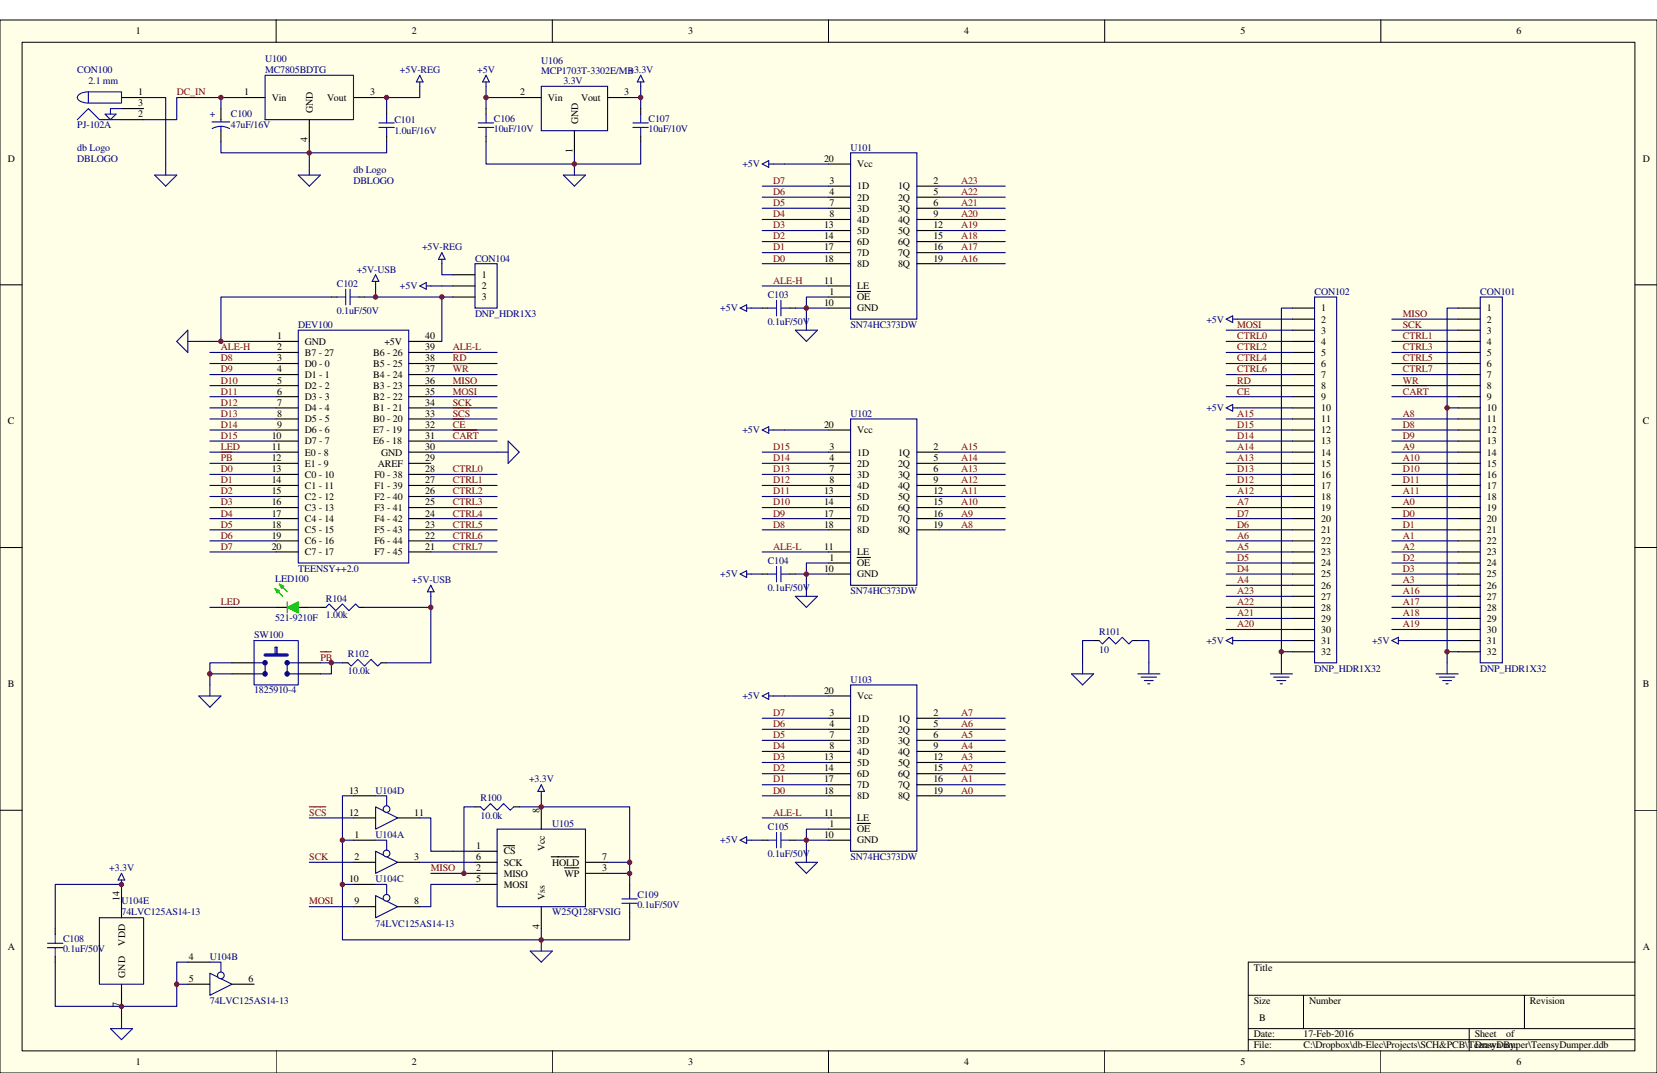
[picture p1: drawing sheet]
<svg xmlns="http://www.w3.org/2000/svg" width="432mm" height="279mm" viewBox="0 0 432 279" stroke-linecap="round" stroke-linejoin="round" font-family="sans-serif">
<path d="M0 5.2h431.8v274.2h-431.8z" fill="#ffffe8"/>
<g fill="none" stroke="#000" stroke-width=".26">
<path d="M0 5.2h431.8v274.2h-431.8zM5.8 11h420.2v262.6h-420.2zM72 5.2v5.8M143.9 5.2v5.8M215.9 5.2v5.8M287.9 5.2v5.8M359.8 5.2v5.8M0 74.2h5.8M426 74.2h5.8M0 142.6h5.8M426 142.6h5.8M0 211h5.8"/>
<path d="M426 211h5.8M325.3 259.2h100.7M339.7 259.2v8.6M397.3 259.2v8.6M426 250.5h-100.7v23.1M72 273.6v5.8M143.9 273.6v5.8M215.9 273.6v5.8M287.9 273.6v5.8M325.3 267.8h100.7M325.3 270.7h100.7M359.8 273.6v5.8"/>
<path d="M382.9 267.8v5.8"/>
</g>
<g fill="none" stroke="#000" stroke-width=".29">
<path d="M31.7 25.4h5.7M31.7 28.3h5.7M31.7 31.2h5.7M57.6 28.3v2.9M57.6 34v2.9M63.3 25.4h5.8M80.6 31.2v5.7M92.1 25.4h5.8M100.8 28.3v1.4M100.8 35.5v1.4M215.9 51.4h5.8M215.9 42.7h5.8"/>
<path d="M215.9 57.2h5.8M215.9 54.2h5.8M215.9 48.5h5.8M238.9 51.4h5.8M238.9 57.2h5.8M238.9 54.2h5.8M238.9 48.5h5.8M86.4 77.3h1.4M93.6 77.3h1.4M118 77.3h5.8M118 74.5h5.8M118 71.5h5.8"/>
<path d="M215.9 77.3h5.8M215.9 74.5h5.8M215.9 62.9h5.8M215.9 65.8h5.8M215.9 68.7h5.8M215.9 60h5.8M223.4 75.9h3.4M238.9 62.9h5.8M238.9 65.8h5.8M238.9 68.7h5.8M238.9 60h5.8M72 88.9h5.7"/>
<path d="M72 91.8h5.7M72 94.7h5.7M72 97.5h5.7M106.5 88.9h5.8M106.5 91.8h5.8M106.5 94.7h5.8M106.5 97.5h5.8M198.6 80.2h1.5M205.8 80.2h1.5M215.9 80.2h5.8M72 100.4h5.7M72 103.3h5.7"/>
<path d="M72 106.2h5.7M72 109.1h5.7M72 112h5.7M72 114.9h5.7M72 117.7h5.7M106.5 100.4h5.8M106.5 103.3h5.8M106.5 106.2h5.8M106.5 109.1h5.8M106.5 112h5.8M106.5 114.9h5.8M106.5 117.7h5.8"/>
<path d="M215.9 112h5.8M215.9 117.7h5.8M238.9 117.7h5.8M72 120.7h5.7M72 123.5h5.7M72 126.4h5.7M72 129.3h5.7M72 132.2h5.7M72 135h5.7M72 138h5.7M106.5 120.7h5.8M106.5 123.5h5.8"/>
<path d="M106.5 126.4h5.8M106.5 129.3h5.8M106.5 132.2h5.8M106.5 135h5.8M106.5 138h5.8M215.9 120.7h5.8M215.9 123.5h5.8M215.9 126.4h5.8M215.9 129.3h5.8M215.9 132.2h5.8M215.9 135h5.8M215.9 138h5.8"/>
<path d="M238.9 120.7h5.8M238.9 123.5h5.8M238.9 126.4h5.8M238.9 129.3h5.8M238.9 132.2h5.8M238.9 135h5.8M238.9 138h5.8M72 140.8h5.7M72 143.7h5.7M72 158.2h2.8M77.7 158.2h2.9M106.5 140.8h5.8"/>
<path d="M106.5 143.7h5.8M198.6 149.5h1.5M205.8 149.5h1.5M215.9 143.7h5.8M215.9 146.6h5.8M215.9 149.5h5.8M223.4 145.2h3.4M215.9 189.9h5.8M215.9 181.2h5.8M215.9 195.7h5.8M215.9 192.8h5.8M215.9 187h5.8"/>
<path d="M215.9 198.5h5.8M238.9 189.9h5.8M238.9 195.7h5.8M238.9 192.8h5.8M238.9 187h5.8M238.9 198.5h5.8M198.6 218.8h1.5M205.8 218.8h1.5M215.9 215.9h5.8M215.9 213h5.8M215.9 201.5h5.8M215.9 204.3h5.8"/>
<path d="M215.9 207.2h5.8M215.9 218.8h5.8M223.4 214.4h3.4M238.9 201.5h5.8M238.9 204.3h5.8M238.9 207.2h5.8"/>
</g>
<g fill="none" stroke="#11037f" stroke-width=".29">
<path d="M109.4 19.6l.8 1.7h-1.7zM109.4 21.3v1.2M40.3 45.6h5.8l-2.9 2.9zM43.2 42.7v2.9M77.7 45.6h5.8l-2.9 2.9zM80.6 42.7v2.9M198.6 42.7l1.7-.9v1.8zM200.3 42.7h1.2M109.4 74.5l1.7-.9v1.7zM111.1 74.5h1.2M115.1 65.8l.9 1.7h-1.7zM115.1 67.5v1.2"/>
<path d="M48.9 86v5.8l-2.8-2.9zM48.9 88.9h2.9M77.7 86h28.8v60.6h-28.8zM192.9 80.2l1.7-.8v1.7zM194.6 80.2h1.1M207.3 86h5.7l-2.9 2.9zM210.1 83.1v2.9M129.5 117.7h2.9M132.4 114.9l2.9 2.8-2.9 3zM198.6 112l1.7-.9v1.7zM200.3 112h1.2M192.9 149.5l1.7-.9v1.8z"/>
<path d="M194.6 149.5h1.1M207.3 155.3h5.7l-2.9 2.9zM210.1 152.4v2.9M198.6 181.2l1.7-.8v1.7zM200.3 181.2h1.2M192.9 218.8l1.7-.9v1.7zM194.6 218.8h1.1M207.3 224.5h5.7l-2.9 2.9zM210.1 221.7v2.8"/>
</g>
<g fill="none" stroke="#000080" stroke-width=".29">
<path d="M37.4 25.4h5.8v17.3M57.6 36.9v2.9h43.2v-2.9M57.6 25.4h-11.5v5.8h-8.7M63.3 25.4h-5.7v2.9M80.6 36.9v5.8M100.8 25.4v2.9M109.4 22.5v2.9h-11.5M221.7 39.8h17.2v43.3h-17.2zM198.6 57.2h17.3M198.6 54.2h17.3M198.6 51.4h17.3M198.6 48.5h17.3"/>
<path d="M201.5 42.7h14.4M244.7 57.2h17.3M244.7 54.2h17.3M244.7 51.4h17.3M244.7 48.5h17.3M86.4 77.3h-28.8v11.6M95 77.3h23M112.3 74.5h5.7M115.1 77.3v11.6h-2.8M123.8 68.7h5.7v11.5h-5.7zM198.6 68.7h17.3M198.6 65.8h17.3"/>
<path d="M198.6 62.9h17.3M198.6 60h17.3M198.6 74.5h17.3M215.9 77.3h-5.8v5.8M244.7 68.7h17.3M244.7 65.8h17.3M244.7 62.9h17.3M244.7 60h17.3M51.8 88.9h20.2M54.7 97.5h17.3M54.7 94.7h17.3M54.7 91.8h17.3"/>
<path d="M112.3 97.5h17.2M112.3 94.7h17.2M112.3 91.8h17.2M195.7 80.2h2.9M207.3 80.2h8.6M54.7 117.7h17.3M54.7 114.9h17.3M54.7 112h17.3M54.7 109.1h17.3M54.7 106.2h17.3M54.7 103.3h17.3M54.7 100.4h17.3"/>
<path d="M112.3 117.7h17.2M112.3 114.9h17.2M112.3 112h17.2M112.3 109.1h17.2M112.3 106.2h17.2M112.3 103.3h17.2M112.3 100.4h17.2M198.6 117.7h17.3M201.5 112h14.4M221.7 109.1h17.2v43.3h-17.2zM244.7 117.7h17.3M54.7 138h17.3"/>
<path d="M54.7 135h17.3M54.7 132.2h17.3M54.7 129.3h17.3M54.7 126.4h17.3M54.7 123.5h17.3M54.7 120.7h17.3M198.6 138h17.3M198.6 135h17.3M198.6 132.2h17.3M198.6 129.3h17.3M198.6 126.4h17.3M198.6 123.5h17.3"/>
<path d="M198.6 120.7h17.3M244.7 138h17.3M244.7 135h17.3M244.7 132.2h17.3M244.7 129.3h17.3M244.7 126.4h17.3M244.7 123.5h17.3M244.7 120.7h17.3M54.7 140.8h17.3M54.7 143.7h17.3M195.7 149.5h2.9M198.6 143.7h17.3"/>
<path d="M207.3 149.5h8.6M215.9 146.6h-5.8v5.8M221.7 178.4h17.2v43.3h-17.2zM198.6 198.5h17.3M198.6 195.7h17.3M198.6 192.8h17.3M198.6 189.9h17.3M198.6 187h17.3M201.5 181.2h14.4M244.7 198.5h17.3M244.7 195.7h17.3M244.7 192.8h17.3"/>
<path d="M244.7 189.9h17.3M244.7 187h17.3M195.7 218.8h2.9M198.6 207.2h17.3M198.6 204.3h17.3M198.6 201.5h17.3M198.6 213h17.3M207.3 218.8h8.6M215.9 215.9h-5.8v5.8M244.7 207.2h17.3M244.7 204.3h17.3M244.7 201.5h17.3"/>
</g>
<g fill="none" stroke="#00f" stroke-width=".29">
<path d="M20.2 31.2l2.8-2.9 2.9 2.9h5.8M23 23.9h8.7v2.9h-8.7zM23 23.9a2.56 2.56 0 0 0-2.8 1.5 2.6 2.6 0 0 0 2.8 1.4M27.3 29.7h2.9l-1.4 1.5zM31.7 28.3h-2.9v1.4M55.2 31.8h4.7M55.3 33.5a4.6 4.6 0 0 1 4.5 0M57.6 31.2v.6M57.6 32.9v1.1M98.7 32h4M98.7 33.2h4M100.8 29.7v2.3"/>
<path d="M100.8 33.2v2.3M87.8 77.3h2.3M90.1 75.3v4.1M91.2 77.3h2.4M91.2 75.3v4.1M202.4 78.2v4.1M203.5 78.2v4.1M200.1 80.2h2.3M203.5 80.2h2.3M200.1 149.5h2.3M202.4 147.5v4M203.5 147.5v4"/>
<path d="M203.5 149.5h2.3M200.1 218.8h2.3M202.4 216.7v4.1M203.5 216.7v4.1M203.5 218.8h2.3"/>
</g>
<path d="M118 94.7h3.8M118 91.8h3.5M118 106.2h4.3" fill="none" stroke="#800000" stroke-width=".29"/>
<path d="M69.1 19.6h23v11.6h-23z" fill="none" stroke="#0000bf" stroke-width=".29"/>
<path d="M74.8 158.2l2.9-1.5v2.9z" fill="#00bf00"/>
<path d="M71.7 153.2l2 2.1M72.8 152.1l2 2M74.8 158.2l2.9-1.5v2.9z" fill="none" stroke="#00bf00" stroke-width=".29"/>
<path d="M71.7 153.2l1.1 .6-.6 .6z" fill="#00bf00"/>
<path d="M71.7 153.2l1.1 .6-.6 .6z" fill="none" stroke="#00bf00" stroke-width=".29"/>
<path d="M72.8 152.1l1.2 .6-.6 .5z" fill="#00bf00"/>
<path d="M72.8 152.1l1.2 .6-.6 .5zM74.8 156.7v2.9" fill="none" stroke="#00bf00" stroke-width=".29"/>
<path d="M83.5 158.2h1.4M93.6 158.2h1.4M60.5 172.6h5.7" fill="none" stroke="#000" stroke-width=".29"/>
<path d="M84.9 158.2l.9-.9 1.7 1.7 1.7-1.7 1.7 1.7 1.8-1.7 .9 .9" fill="none" stroke="#00f" stroke-width=".29"/>
<path d="M112.3 123.5h17.2M112.3 126.4h17.2M112.3 129.3h17.2M80.6 158.2h2.9M95 158.2h14.4" fill="none" stroke="#000080" stroke-width=".29"/>
<circle cx="69.1" cy="172.6" r=".57" fill="#11037f"/>
<circle cx="69.1" cy="172.6" r=".57" fill="none" stroke="#11037f" stroke-width=".29"/>
<circle cx="74.8" cy="172.6" r=".57" fill="#11037f"/>
<g fill="none" stroke="#11037f" stroke-width=".29">
<path d="M66.2 172.6h2.9M74.8 172.6h2.9"/>
<circle cx="74.8" cy="172.6" r=".57"/>
</g>
<path d="M60.5 175.5h5.7M77.7 172.6h5.8" fill="none" stroke="#000" stroke-width=".29"/>
<path d="M66.2 166.8h11.5v11.6h-11.5zM71.7 170.6v-2.1h.5v2.1M72 168.5v2.1" fill="none" stroke="#00f" stroke-width=".29"/>
<path d="M69.1 170.6h5.7" fill="none" stroke="#00f" stroke-width=".86"/>
<circle cx="69.1" cy="175.5" r=".58" fill="#11037f"/>
<circle cx="69.1" cy="175.5" r=".58" fill="none" stroke="#11037f" stroke-width=".29"/>
<circle cx="74.8" cy="175.5" r=".58" fill="#11037f"/>
<g fill="none" stroke="#11037f" stroke-width=".29">
<path d="M126.7 19.6l.8 1.7h-1.7zM167 19.6l.8 1.7h-1.7zM126.7 21.3v1.2M167 21.3v1.2M146.8 45.6h5.8l-2.9 2.9zM149.7 42.7v2.9M97.9 71.5l.8 1.8h-1.7zM97.9 73.3v1.2M112.3 152.4l.8 1.7h-1.7zM112.3 154.1v1.2M54.7 178.4v2.8M69.1 172.6v2.9h-2.9"/>
<path d="M74.8 172.6v2.9h2.9M51.8 181.2h5.8l-2.9 3zM141.1 204.3l.8 1.8h-1.7zM141.1 206.1v1.1M31.7 227.4l.8 1.8h-1.7zM31.7 229.2v1.1M138.2 247.7h5.7l-2.8 2.8zM141.1 244.7v3M28.8 267.8h5.7l-2.8 2.9zM31.7 265v2.8"/>
<circle cx="74.8" cy="175.5" r=".58"/>
</g>
<g fill="none" stroke="#000" stroke-width=".29">
<path d="M126.7 28.3v1.4M126.7 35.5v1.4M135.3 25.4h5.8M149.7 34v5.8M158.3 25.4h5.8M167 28.3v1.4M167 35.5v1.4M77.7 175.5h5.8M89.2 172.6h1.5M99.3 172.6h1.5M141.1 210.1v5.8M123.8 227.4h5.7"/>
<path d="M123.8 224.5h5.7M123.8 230.3h5.7M123.8 221.7h5.7M131.2 220.2h2.9M141.1 236.1v5.8M143.6 223.1h7.2M147.1 226h3.7M152.6 227.4h5.7M152.6 224.5h5.7M164.1 230.3v1.5M164.1 237.5v1.5M14.4 241.9v1.4"/>
<path d="M14.4 249.1v1.4"/>
</g>
<g fill="none" stroke="#00f" stroke-width=".29">
<path d="M124.6 32h4.1M124.6 33.2h4.1M126.7 29.7v2.3M126.7 33.2v2.3M164.9 32h4.1M164.9 33.2h4.1M167 29.7v2.3M167 33.2v2.3M90.7 172.6l.8 .8 1.8-1.7 1.7 1.7 1.7-1.7 1.7 1.7 .9-.8M162.1 235.2h4M162.1 234.1h4M164.1 231.8v2.3"/>
<path d="M164.1 235.2v2.3M12.4 245.6h4M12.4 246.8h4M14.4 243.3v2.3M14.4 246.8v2.3"/>
</g>
<g fill="none" stroke="#000080" stroke-width=".29">
<path d="M126.7 36.9v5.8h40.3v-5.8M126.7 22.5v2.9M135.3 25.4h-8.6v2.9M141.1 22.5h17.2v11.5h-17.2zM149.7 39.8v2.9M164.1 25.4h2.9v2.9M167 22.5v2.9M97.9 74.5v2.8M115.1 68.7v2.8h2.9M112.3 132.2h17.2M112.3 135h17.2M112.3 138h17.2"/>
<path d="M54.7 158.2h17.3M109.4 158.2h2.9M112.3 155.3v17.3h-11.5M112.3 140.8h17.2M112.3 143.7h17.2M54.7 175.5h5.8M60.5 172.6h-5.8v5.8M83.5 172.6h5.7M86.4 172.6v2.9h-2.9M80.6 213h11.5M129.5 215.9h23.1v20.2h-23.1zM141.1 207.2v2.9h23v17.3h-5.8"/>
<path d="M80.6 224.5h11.5M80.6 236.1h11.5M112.3 227.4h11.5M158.3 224.5h5.8M164.1 239v5.7h-23v-2.8M164.1 227.4v2.9"/>
</g>
<path d="M57.6 117.7h2.9M118 112h6.3M118 109.1h2.9M83.5 169.7h2.9M80.6 210.1h4.3" fill="none" stroke="#800000" stroke-width=".29"/>
<circle cx="80.6" cy="39.8" r=".57" fill="#800000"/>
<circle cx="80.6" cy="39.8" r=".57" fill="none" stroke="#800000" stroke-width=".26"/>
<circle cx="100.7" cy="25.4" r=".57" fill="#800000"/>
<circle cx="100.7" cy="25.4" r=".57" fill="none" stroke="#800000" stroke-width=".26"/>
<circle cx="57.6" cy="25.4" r=".57" fill="#800000"/>
<circle cx="57.6" cy="25.4" r=".57" fill="none" stroke="#800000" stroke-width=".26"/>
<g fill="none" stroke="#000" stroke-width=".29">
<path d="M336.8 80.2h5.8M336.8 83.1h5.8M336.8 86h5.8M336.8 88.9h5.8M336.8 91.8h5.8M336.8 94.7h5.8M336.8 97.5h5.8M380 80.2h5.7M380 83.1h5.7M380 86h5.7M380 88.9h5.7M380 91.8h5.7"/>
<path d="M380 94.7h5.7M380 97.5h5.7M336.8 100.4h5.8M336.8 103.3h5.8M336.8 106.2h5.8M336.8 109.1h5.8M336.8 112h5.8M336.8 114.9h5.8M336.8 117.7h5.8M380 100.4h5.7M380 103.3h5.7M380 106.2h5.7"/>
<path d="M380 109.1h5.7M380 112h5.7M380 114.9h5.7M380 117.7h5.7M336.8 120.7h5.8M336.8 123.5h5.8M336.8 126.4h5.8M336.8 129.3h5.8M336.8 132.2h5.8M336.8 135h5.8M336.8 138h5.8M380 120.7h5.7"/>
<path d="M380 123.5h5.7M380 126.4h5.7M380 129.3h5.7M380 132.2h5.7M380 135h5.7M380 138h5.7M336.8 140.8h5.8M336.8 143.7h5.8M336.8 146.6h5.8M336.8 149.5h5.8M336.8 152.4h5.8M336.8 155.3h5.8"/>
<path d="M336.8 158.2h5.8M380 140.8h5.7M380 143.7h5.7M380 146.6h5.7M380 149.5h5.7M380 152.4h5.7M380 155.3h5.7M380 158.2h5.7M336.8 161h5.8M336.8 163.9h5.8M336.8 166.8h5.8M336.8 169.7h5.8"/>
<path d="M380 161h5.7M380 163.9h5.7M380 166.8h5.7M380 169.7h5.7"/>
</g>
<g fill="none" stroke="#000080" stroke-width=".29">
<path d="M342.6 77.3h5.7v95.3h-5.7zM385.7 77.3h5.8v95.3h-5.8zM319.5 97.5h17.3M319.5 94.7h17.3M319.5 86h17.3M319.5 88.9h17.3M319.5 91.8h17.3M322.4 83.1h14.4M336.8 80.2h-2.9v89.5M362.7 97.5h17.3M362.7 94.7h17.3M362.7 86h17.3"/>
<path d="M362.7 88.9h17.3M362.7 91.8h17.3M319.5 117.7h17.3M319.5 114.9h17.3M319.5 112h17.3M319.5 109.1h17.3M319.5 103.3h17.3M319.5 100.4h17.3M322.4 106.2h14.4M362.7 117.7h17.3M362.7 114.9h17.3M362.7 112h17.3"/>
<path d="M362.7 109.1h17.3M362.7 103.3h17.3M362.7 100.4h17.3M319.5 138h17.3M319.5 135h17.3M319.5 132.2h17.3M319.5 126.4h17.3M319.5 123.5h17.3M319.5 120.7h17.3M319.5 129.3h17.3M362.7 138h17.3M362.7 135h17.3"/>
<path d="M362.7 132.2h17.3M362.7 126.4h17.3M362.7 123.5h17.3M362.7 120.7h17.3M362.7 129.3h17.3M319.5 158.2h17.3M319.5 155.3h17.3M319.5 152.4h17.3M319.5 149.5h17.3M319.5 146.6h17.3M319.5 143.7h17.3M319.5 140.8h17.3"/>
<path d="M362.7 158.2h17.3M362.7 155.3h17.3M362.7 152.4h17.3M362.7 149.5h17.3M362.7 146.6h17.3M362.7 143.7h17.3M362.7 140.8h17.3M319.5 163.9h17.3M319.5 161h17.3M322.4 166.8h14.4M336.8 169.7h-2.9v2.9M362.7 163.9h17.3"/>
<path d="M362.7 161h17.3M365.6 166.8h14.4"/>
</g>
<path d="M319.5 83.1l1.7-.8v1.7zM321.2 83.1h1.2M279.2 175.5h5.8l-2.9 2.9zM282.1 172.6v2.9M319.5 166.8l1.7-.9v1.8zM321.2 166.8h1.2" fill="none" stroke="#11037f" stroke-width=".29"/>
<path d="M322.4 97.5h3.4M365.6 97.5h3.7M322.4 100.4h2.9M365.6 100.4h6.3" fill="none" stroke="#800000" stroke-width=".29"/>
<circle cx="333.9" cy="169.7" r=".57" fill="#800000"/>
<circle cx="333.9" cy="169.7" r=".57" fill="none" stroke="#800000" stroke-width=".26"/>
<circle cx="210.1" cy="218.8" r=".57" fill="#800000"/>
<circle cx="210.1" cy="218.8" r=".57" fill="none" stroke="#800000" stroke-width=".26"/>
<circle cx="210.1" cy="149.5" r=".57" fill="#800000"/>
<circle cx="210.1" cy="149.5" r=".57" fill="none" stroke="#800000" stroke-width=".26"/>
<circle cx="210.1" cy="80.2" r=".58" fill="#800000"/>
<circle cx="210.1" cy="80.2" r=".58" fill="none" stroke="#800000" stroke-width=".26"/>
<circle cx="149.7" cy="42.7" r=".57" fill="#800000"/>
<circle cx="149.7" cy="42.7" r=".57" fill="none" stroke="#800000" stroke-width=".26"/>
<circle cx="126.6" cy="25.4" r=".57" fill="#800000"/>
<circle cx="126.6" cy="25.4" r=".57" fill="none" stroke="#800000" stroke-width=".26"/>
<circle cx="166.9" cy="25.4" r=".57" fill="#800000"/>
<circle cx="166.9" cy="25.4" r=".57" fill="none" stroke="#800000" stroke-width=".26"/>
<path d="M97.9 221.7l5.7 2.8-5.7 2.9z" fill="none" stroke="#11037f" stroke-width=".29"/>
<circle cx="100.7" cy="222.2" r=".87" fill="#ffffe8"/>
<g fill="none" stroke="#11037f" stroke-width=".29">
<path d="M97.9 218.8h2.9v2.6M54.7 253.4l5.8 2.9-5.8 2.9z"/>
<circle cx="100.7" cy="222.2" r=".87"/>
</g>
<path d="M92.1 218.8h5.8M92.1 224.5h5.8M103.6 224.5h5.8" fill="none" stroke="#000" stroke-width=".29"/>
<circle cx="57.6" cy="254" r=".87" fill="#ffffe8"/>
<g fill="none" stroke="#11037f" stroke-width=".29">
<path d="M97.9 233.2l5.7 2.9-5.7 2.9zM54.7 250.5h2.9v2.6"/>
<circle cx="57.6" cy="254" r=".87"/>
</g>
<path d="M48.9 256.3h5.8M48.9 250.5h5.8M60.5 256.3h5.7" fill="none" stroke="#000" stroke-width=".29"/>
<circle cx="100.7" cy="233.8" r=".87" fill="#ffffe8"/>
<g fill="none" stroke="#11037f" stroke-width=".29">
<path d="M97.9 210.1l5.7 2.9-5.7 2.9zM97.9 230.3h2.9v2.6"/>
<circle cx="100.7" cy="233.8" r=".87"/>
</g>
<path d="M92.1 236.1h5.8M92.1 230.3h5.8M103.6 236.1h5.8" fill="none" stroke="#000" stroke-width=".29"/>
<circle cx="100.7" cy="210.7" r=".87" fill="#ffffe8"/>
<g fill="none" stroke="#11037f" stroke-width=".29">
<path d="M97.9 207.2h2.9v2.6M25.9 239h11.5v17.3h-11.5z"/>
<circle cx="100.7" cy="210.7" r=".87"/>
</g>
<path d="M92.1 213h5.8M92.1 207.2h5.8M103.6 213h5.8M31.7 233.2v5.8M31.7 256.3v5.7" fill="none" stroke="#000" stroke-width=".29"/>
<path d="M31.7 233.2v-2.9h-17.3v11.6" fill="none" stroke="#000080" stroke-width=".29"/>
<circle cx="31.6" cy="230.3" r=".57" fill="#800000"/>
<circle cx="31.6" cy="230.3" r=".57" fill="none" stroke="#800000" stroke-width=".26"/>
<path d="M14.4 250.5v11.5h17.3v3" fill="none" stroke="#000080" stroke-width=".29"/>
<circle cx="164.1" cy="227.4" r=".57" fill="#800000"/>
<circle cx="164.1" cy="227.4" r=".57" fill="none" stroke="#800000" stroke-width=".26"/>
<circle cx="164.1" cy="224.5" r=".58" fill="#800000"/>
<circle cx="164.1" cy="224.5" r=".58" fill="none" stroke="#800000" stroke-width=".26"/>
<path d="M109.4 213h2.9v8.7h11.5M109.4 224.5h14.4M123.8 230.3h-11.5v5.8h-2.9M48.9 256.3h-2.8v5.7h-14.4" fill="none" stroke="#000080" stroke-width=".29"/>
<circle cx="31.6" cy="262.1" r=".57" fill="#800000"/>
<circle cx="31.6" cy="262.1" r=".57" fill="none" stroke="#800000" stroke-width=".26"/>
<path d="M48.9 250.5h-2.8v5.8" fill="none" stroke="#000080" stroke-width=".29"/>
<circle cx="46" cy="256.3" r=".58" fill="#800000"/>
<circle cx="46" cy="256.3" r=".58" fill="none" stroke="#800000" stroke-width=".26"/>
<path d="M123.8 210.1h1.4M133.9 210.1h1.4" fill="none" stroke="#000" stroke-width=".29"/>
<path d="M125.2 210.1l.9 .9 1.7-1.7 1.7 1.7 1.7-1.7 1.8 1.7 .9-.9" fill="none" stroke="#00f" stroke-width=".29"/>
<path d="M135.3 210.1h5.8" fill="none" stroke="#000080" stroke-width=".29"/>
<circle cx="141" cy="210.1" r=".57" fill="#800000"/>
<circle cx="141" cy="210.1" r=".57" fill="none" stroke="#800000" stroke-width=".26"/>
<path d="M123.8 210.1h-2.9v17.3" fill="none" stroke="#000080" stroke-width=".29"/>
<circle cx="120.9" cy="227.4" r=".57" fill="#800000"/>
<circle cx="120.9" cy="227.4" r=".57" fill="none" stroke="#800000" stroke-width=".26"/>
<path d="M92.1 207.2h-2.9v37.5h51.9" fill="none" stroke="#000080" stroke-width=".29"/>
<circle cx="141" cy="244.7" r=".57" fill="#800000"/>
<circle cx="141" cy="244.7" r=".57" fill="none" stroke="#800000" stroke-width=".26"/>
<path d="M89.2 218.8h2.9" fill="none" stroke="#000080" stroke-width=".29"/>
<circle cx="89.2" cy="218.8" r=".57" fill="#800000"/>
<circle cx="89.2" cy="218.8" r=".57" fill="none" stroke="#800000" stroke-width=".26"/>
<path d="M89.2 230.3h2.9" fill="none" stroke="#000080" stroke-width=".29"/>
<circle cx="89.2" cy="230.3" r=".57" fill="#800000"/>
<circle cx="89.2" cy="230.3" r=".57" fill="none" stroke="#800000" stroke-width=".26"/>
<path d="M362.7 83.1h17.3M380 80.2h-2.9v26M380 106.2h-2.9v63.5M380 169.7h-2.9v2.9" fill="none" stroke="#000080" stroke-width=".29"/>
<path d="M319.5 106.2l1.7-.9v1.8zM321.2 106.2h1.2" fill="none" stroke="#11037f" stroke-width=".29"/>
<circle cx="377.1" cy="106.2" r=".57" fill="#800000"/>
<circle cx="377.1" cy="106.2" r=".57" fill="none" stroke="#800000" stroke-width=".26"/>
<path d="M331 175.5h5.8M331.9 176.3h4M332.7 177.2h2.4M333.6 178.1h.6M333.9 172.6v2.9M362.7 166.8l1.7-.9v1.8zM364.4 166.8h1.2M374.2 175.5h5.8M375.1 176.3h4M375.9 177.2h2.3M376.8 178.1h.6M377.1 172.6v2.9" fill="none" stroke="#11037f" stroke-width=".29"/>
<circle cx="377.1" cy="169.7" r=".57" fill="#800000"/>
<circle cx="377.1" cy="169.7" r=".57" fill="none" stroke="#800000" stroke-width=".26"/>
<path d="M296.5 175.5h5.8M297.3 176.3h4.1M298.2 177.2h2.3M299.1 178.1h.5M299.4 172.6v2.9" fill="none" stroke="#11037f" stroke-width=".29"/>
<path d="M285 166.8h1.4M295.1 166.8h1.4" fill="none" stroke="#000" stroke-width=".29"/>
<path d="M286.4 166.8l.9 .9 1.7-1.8 1.7 1.8 1.7-1.8 1.8 1.8 .9-.9" fill="none" stroke="#00f" stroke-width=".29"/>
<path d="M285 166.8h-2.9v5.8M296.5 166.8h2.9v5.8" fill="none" stroke="#000080" stroke-width=".29"/>
<circle cx="57.6" cy="88.9" r=".57" fill="#800000"/>
<circle cx="57.6" cy="88.9" r=".57" fill="none" stroke="#800000" stroke-width=".26"/>
<circle cx="115.1" cy="77.3" r=".57" fill="#800000"/>
<circle cx="115.1" cy="77.3" r=".57" fill="none" stroke="#800000" stroke-width=".26"/>
<circle cx="54.7" cy="175.5" r=".58" fill="#800000"/>
<circle cx="54.7" cy="175.5" r=".58" fill="none" stroke="#800000" stroke-width=".26"/>
<circle cx="86.3" cy="172.6" r=".57" fill="#800000"/>
<circle cx="86.3" cy="172.6" r=".57" fill="none" stroke="#800000" stroke-width=".26"/>
<circle cx="97.9" cy="77.3" r=".57" fill="#800000"/>
<circle cx="97.9" cy="77.3" r=".57" fill="none" stroke="#800000" stroke-width=".26"/>
<circle cx="112.2" cy="158.1" r=".58" fill="#800000"/>
<circle cx="112.2" cy="158.1" r=".58" fill="none" stroke="#800000" stroke-width=".26"/>
<g font-size="2.6">
<text x="35.4" y="8.9">1</text>
<text x="107.4" y="8.9">2</text>
<text x="179.3" y="8.9">3</text>
<text x="251.3" y="8.9">4</text>
<text x="323.3" y="8.9">5</text>
<text x="395.2" y="8.9">6</text>
<text x="36" y="24.8">1</text>
<text x="36" y="27.7">3</text>
<text x="63.6" y="24.8">1</text>
<text x="70.8" y="26.2">Vin</text>
<text x="81.5" y="29.4" transform="rotate(-90 81.5 29.4)">GND</text>
<text x="85.2" y="26.2">Vout</text>
<text x="96.4" y="24.8">3</text>
<text x="135.6" y="24.8">2</text>
<text x="142.8" y="26.2">Vin</text>
<text x="151.4" y="26.2">Vout</text>
<text x="162.6" y="24.8">3</text>
<text x="36" y="30.6">2</text>
<text x="150.6" y="32.3" transform="rotate(-90 150.6 32.3)">GND</text>
<text x="80.1" y="37" transform="rotate(-90 80.1 37)">4</text>
<text x="149.2" y="39.8" transform="rotate(-90 149.2 39.8)">1</text>
<text x="2" y="42.1">D</text>
<text x="214.8" y="42.1">20</text>
<text x="216.2" y="47.9">3</text>
<text x="223.4" y="43.6">Vcc</text>
<text x="243.2" y="47.9">2</text>
<text x="428.1" y="42.1">D</text>
<text x="216.2" y="53.7">7</text>
<text x="216.2" y="50.8">4</text>
<text x="223.4" y="52.2">2D</text>
<text x="223.4" y="49.3">1D</text>
<text x="234" y="52.2">2Q</text>
<text x="234" y="49.3">1Q</text>
<text x="243.2" y="50.8">5</text>
<text x="243.2" y="53.7">6</text>
<text x="214.8" y="59.4">13</text>
<text x="216.2" y="56.6">8</text>
<text x="223.4" y="58">4D</text>
<text x="223.4" y="55.1">3D</text>
<text x="234" y="58">4Q</text>
<text x="234" y="55.1">3Q</text>
<text x="243.2" y="56.6">9</text>
<text x="243.2" y="59.4">12</text>
<text x="214.8" y="65.2">17</text>
<text x="214.8" y="62.3">14</text>
<text x="223.4" y="63.8">6D</text>
<text x="223.4" y="60.9">5D</text>
<text x="234" y="63.8">6Q</text>
<text x="234" y="60.9">5Q</text>
<text x="243.2" y="62.3">15</text>
<text x="243.2" y="65.2">16</text>
<text x="214.8" y="68.1">18</text>
<text x="223.4" y="69.6">8D</text>
<text x="223.4" y="66.6">7D</text>
<text x="234" y="66.6">7Q</text>
<text x="234" y="69.6">8Q</text>
<text x="243.2" y="68.1">19</text>
<text x="125.5" y="72.4">1</text>
<text x="125.5" y="75.3">2</text>
<text x="214.8" y="73.9">11</text>
<text x="216.2" y="76.8">1</text>
<text x="223.4" y="75.3">LE</text>
<text x="125.5" y="78.2">3</text>
<text x="214.8" y="79.6">10</text>
<text x="223.4" y="78.2">OE</text>
<text x="223.4" y="81.1">GND</text>
<text x="344.3" y="81.1">1</text>
<text x="344.3" y="84">2</text>
<text x="387.5" y="81.1">1</text>
<text x="387.5" y="84">2</text>
<text x="72.3" y="88.3">1</text>
<text x="79.5" y="89.7">GND</text>
<text x="100.2" y="89.7">+5V</text>
<text x="110.8" y="88.3">40</text>
<text x="344.3" y="86.9">3</text>
<text x="344.3" y="89.7">4</text>
<text x="387.5" y="86.9">3</text>
<text x="387.5" y="89.7">4</text>
<text x="72.3" y="91.2">2</text>
<text x="72.3" y="94.1">3</text>
<text x="79.5" y="92.6">B7 - 27</text>
<text x="79.5" y="95.5">D0 - 0</text>
<text x="97.3" y="92.6">B6 - 26</text>
<text x="97.3" y="95.5">B5 - 25</text>
<text x="110.8" y="91.2">39</text>
<text x="110.8" y="94.1">38</text>
<text x="344.3" y="92.6">5</text>
<text x="344.3" y="95.5">6</text>
<text x="387.5" y="92.6">5</text>
<text x="387.5" y="95.5">6</text>
<text x="72.3" y="96.9">4</text>
<text x="72.3" y="99.9">5</text>
<text x="79.5" y="98.4">D1 - 1</text>
<text x="79.5" y="101.3">D2 - 2</text>
<text x="97.3" y="98.4">B4 - 24</text>
<text x="97.3" y="101.3">B3 - 23</text>
<text x="110.8" y="96.9">37</text>
<text x="110.8" y="99.9">36</text>
<text x="344.3" y="98.4">7</text>
<text x="344.3" y="101.3">8</text>
<text x="387.5" y="98.4">7</text>
<text x="387.5" y="101.3">8</text>
<text x="72.3" y="102.7">6</text>
<text x="72.3" y="105.6">7</text>
<text x="79.5" y="104.2">D3 - 3</text>
<text x="79.5" y="107.1">D4 - 4</text>
<text x="97.3" y="104.2">B2 - 22</text>
<text x="97.3" y="107.1">B1 - 21</text>
<text x="110.8" y="102.7">35</text>
<text x="110.8" y="105.6">34</text>
<text x="344.3" y="104.2">9</text>
<text x="344.3" y="107.1">10</text>
<text x="387.5" y="104.2">9</text>
<text x="387.5" y="107.1">10</text>
<text x="2" y="110.5">C</text>
<text x="72.3" y="108.5">8</text>
<text x="72.3" y="111.4">9</text>
<text x="79.5" y="109.9">D5 - 5</text>
<text x="79.5" y="112.8">D6 - 6</text>
<text x="97.3" y="109.9">B0 - 20</text>
<text x="97.3" y="112.8">E7 - 19</text>
<text x="110.8" y="108.5">33</text>
<text x="110.8" y="111.4">32</text>
<text x="214.8" y="111.4">20</text>
<text x="223.4" y="112.8">Vcc</text>
<text x="344.3" y="109.9">11</text>
<text x="344.3" y="112.8">12</text>
<text x="387.5" y="109.9">11</text>
<text x="387.5" y="112.8">12</text>
<text x="428.1" y="110.5">C</text>
<text x="70.8" y="114.3">10</text>
<text x="70.8" y="117.2">11</text>
<text x="79.5" y="115.7">D7 - 7</text>
<text x="79.5" y="118.6">E0 - 8</text>
<text x="97.3" y="115.7">E6 - 18</text>
<text x="99.3" y="118.6">GND</text>
<text x="110.8" y="117.2">30</text>
<text x="110.8" y="114.3">31</text>
<text x="216.2" y="117.2">3</text>
<text x="223.4" y="118.6">1D</text>
<text x="234" y="118.6">1Q</text>
<text x="243.2" y="117.2">2</text>
<text x="344.3" y="115.7">13</text>
<text x="344.3" y="118.6">14</text>
<text x="387.5" y="115.7">13</text>
<text x="387.5" y="118.6">14</text>
<text x="70.8" y="120.1">12</text>
<text x="70.8" y="122.9">13</text>
<text x="70.8" y="125.8">14</text>
<text x="79.5" y="121.5">E1 - 9</text>
<text x="79.5" y="124.4">C0 - 10</text>
<text x="97.6" y="124.4">F0 - 38</text>
<text x="98.5" y="121.5">AREF</text>
<text x="110.8" y="120.1">29</text>
<text x="110.8" y="122.9">28</text>
<text x="110.8" y="125.8">27</text>
<text x="216.2" y="125.8">8</text>
<text x="216.2" y="122.9">7</text>
<text x="216.2" y="120.1">4</text>
<text x="223.4" y="124.4">3D</text>
<text x="223.4" y="121.5">2D</text>
<text x="234" y="121.5">2Q</text>
<text x="234" y="124.4">3Q</text>
<text x="243.2" y="120.1">5</text>
<text x="243.2" y="125.8">9</text>
<text x="243.2" y="122.9">6</text>
<text x="344.3" y="121.5">15</text>
<text x="344.3" y="124.4">16</text>
<text x="387.5" y="121.5">15</text>
<text x="387.5" y="124.4">16</text>
<text x="70.8" y="128.7">15</text>
<text x="70.8" y="131.6">16</text>
<text x="79.5" y="127.3">C1 - 11</text>
<text x="79.5" y="130.1">C2 - 12</text>
<text x="97.6" y="127.3">F1 - 39</text>
<text x="97.6" y="130.1">F2 - 40</text>
<text x="110.8" y="128.7">26</text>
<text x="110.8" y="131.6">25</text>
<text x="214.8" y="131.6">14</text>
<text x="214.8" y="128.7">13</text>
<text x="223.4" y="127.3">4D</text>
<text x="223.4" y="130.1">5D</text>
<text x="234" y="127.3">4Q</text>
<text x="234" y="130.1">5Q</text>
<text x="243.2" y="131.6">15</text>
<text x="243.2" y="128.7">12</text>
<text x="344.3" y="127.3">17</text>
<text x="344.3" y="130.1">18</text>
<text x="387.5" y="127.3">17</text>
<text x="387.5" y="130.1">18</text>
<text x="70.8" y="134.5">17</text>
<text x="70.8" y="137.4">18</text>
<text x="79.5" y="133.1">C3 - 13</text>
<text x="79.5" y="135.9">C4 - 14</text>
<text x="97.6" y="133.1">F3 - 41</text>
<text x="97.6" y="135.9">F4 - 42</text>
<text x="110.8" y="134.5">24</text>
<text x="110.8" y="137.4">23</text>
<text x="214.8" y="137.4">18</text>
<text x="214.8" y="134.5">17</text>
<text x="223.4" y="135.9">7D</text>
<text x="223.4" y="133.1">6D</text>
<text x="234" y="133.1">6Q</text>
<text x="234" y="135.9">7Q</text>
<text x="243.2" y="134.5">16</text>
<text x="243.2" y="137.4">19</text>
<text x="344.3" y="133.1">19</text>
<text x="344.3" y="135.9">20</text>
<text x="387.5" y="133.1">19</text>
<text x="387.5" y="135.9">20</text>
<text x="70.8" y="140.3">19</text>
<text x="70.8" y="143.1">20</text>
<text x="79.5" y="138.8">C5 - 15</text>
<text x="79.5" y="141.7">C6 - 16</text>
<text x="97.6" y="138.8">F5 - 43</text>
<text x="97.6" y="141.7">F6 - 44</text>
<text x="110.8" y="140.3">22</text>
<text x="110.8" y="143.1">21</text>
<text x="214.8" y="143.1">11</text>
<text x="223.4" y="138.8">8D</text>
<text x="234" y="138.8">8Q</text>
<text x="344.3" y="138.8">21</text>
<text x="344.3" y="141.7">22</text>
<text x="387.5" y="138.8">21</text>
<text x="387.5" y="141.7">22</text>
<text x="79.5" y="144.6">C7 - 17</text>
<text x="97.6" y="144.6">F7 - 45</text>
<text x="214.8" y="148.9">10</text>
<text x="216.2" y="146">1</text>
<text x="223.4" y="147.5">OE</text>
<text x="223.4" y="144.6">LE</text>
<text x="344.3" y="144.6">23</text>
<text x="344.3" y="147.5">24</text>
<text x="387.5" y="144.6">23</text>
<text x="387.5" y="147.5">24</text>
<text x="223.4" y="150.4">GND</text>
<text x="344.3" y="150.4">25</text>
<text x="344.3" y="153.2">26</text>
<text x="387.5" y="150.4">25</text>
<text x="387.5" y="153.2">26</text>
<text x="344.3" y="156.1">27</text>
<text x="344.3" y="159">28</text>
<text x="344.3" y="161.9">29</text>
<text x="387.5" y="156.1">27</text>
<text x="387.5" y="159">28</text>
<text x="387.5" y="161.9">29</text>
<text x="344.3" y="164.8">30</text>
<text x="344.3" y="167.7">31</text>
<text x="387.5" y="164.8">30</text>
<text x="387.5" y="167.7">31</text>
<text x="344.3" y="170.6">32</text>
<text x="387.5" y="170.6">32</text>
<text x="2" y="178.9">B</text>
<text x="428.1" y="178.9">B</text>
<text x="214.8" y="180.7">20</text>
<text x="223.4" y="182.1">Vcc</text>
<text x="216.2" y="189.3">4</text>
<text x="216.2" y="186.4">3</text>
<text x="223.4" y="190.8">2D</text>
<text x="223.4" y="187.9">1D</text>
<text x="234" y="190.8">2Q</text>
<text x="234" y="187.9">1Q</text>
<text x="243.2" y="189.3">5</text>
<text x="243.2" y="186.4">2</text>
<text x="214.8" y="198">13</text>
<text x="216.2" y="195.1">8</text>
<text x="216.2" y="192.2">7</text>
<text x="223.4" y="196.6">4D</text>
<text x="223.4" y="193.6">3D</text>
<text x="234" y="196.6">4Q</text>
<text x="234" y="193.6">3Q</text>
<text x="243.2" y="195.1">9</text>
<text x="243.2" y="192.2">6</text>
<text x="243.2" y="198">12</text>
<text x="214.8" y="203.8">17</text>
<text x="214.8" y="200.9">14</text>
<text x="223.4" y="202.3">6D</text>
<text x="223.4" y="199.4">5D</text>
<text x="234" y="202.3">6Q</text>
<text x="234" y="199.4">5Q</text>
<text x="243.2" y="200.9">15</text>
<text x="243.2" y="203.8">16</text>
<text x="91" y="206.6">13</text>
<text x="214.8" y="206.6">18</text>
<text x="223.4" y="208.1">8D</text>
<text x="223.4" y="205.2">7D</text>
<text x="234" y="205.2">7Q</text>
<text x="234" y="208.1">8Q</text>
<text x="243.2" y="206.6">19</text>
<text x="91" y="212.4">12</text>
<text x="107.9" y="212.4">11</text>
<text x="140.5" y="211.6" transform="rotate(-90 140.5 211.6)">8</text>
<text x="214.8" y="212.4">11</text>
<text x="216.2" y="215.3">1</text>
<text x="223.4" y="213.9">LE</text>
<text x="92.4" y="218.2">1</text>
<text x="124.1" y="221.1">1</text>
<text x="142" y="221.7" transform="rotate(-90 142 221.7)">Vcc</text>
<text x="214.8" y="218.2">10</text>
<text x="223.4" y="216.7">OE</text>
<text x="223.4" y="219.6">GND</text>
<text x="92.4" y="223.9">2</text>
<text x="107.9" y="223.9">3</text>
<text x="124.1" y="223.9">6</text>
<text x="124.1" y="226.9">2</text>
<text x="131.3" y="225.4">SCK</text>
<text x="131.3" y="222.5">CS</text>
<text x="143.9" y="225.4">HOLD</text>
<text x="156.9" y="223.9">7</text>
<text x="156.9" y="226.9">3</text>
<text x="91" y="229.7">10</text>
<text x="124.1" y="229.7">5</text>
<text x="131.3" y="228.3">MISO</text>
<text x="131.3" y="231.2">MOSI</text>
<text x="147.1" y="228.3">WP</text>
<text x="31.2" y="234.7" transform="rotate(-90 31.2 234.7)">14</text>
<text x="92.4" y="235.5">9</text>
<text x="107.9" y="235.5">8</text>
<text x="142" y="234.4" transform="rotate(-90 142 234.4)">Vss</text>
<text x="140.5" y="241.9" transform="rotate(-90 140.5 241.9)">4</text>
<text x="2" y="247.4">A</text>
<text x="32.6" y="246.2" transform="rotate(-90 32.6 246.2)">VDD</text>
<text x="49.2" y="249.9">4</text>
<text x="428.1" y="247.4">A</text>
<text x="32.6" y="254.6" transform="rotate(-90 32.6 254.6)">GND</text>
<text x="49.2" y="255.7">5</text>
<text x="64.8" y="255.7">6</text>
<text x="326.7" y="252.8">Title</text>
<text x="31.2" y="262.1" transform="rotate(-90 31.2 262.1)">7</text>
<text x="326.7" y="261.5">Size</text>
<text x="341.1" y="261.5">Number</text>
<text x="398.7" y="261.5">Revision</text>
<text x="328.2" y="265.8">B</text>
<text x="326.7" y="270.1">Date:</text>
<text x="326.7" y="273">File:</text>
<text x="339.7" y="270.1">17-Feb-2016</text>
<text x="339.7" y="273">C:\Dropbox\db-Elec\Projects\SCH&amp;PCB\TeensyDumper\TeensyDumper.ddb</text>
<text x="384.3" y="273">Drawn By:</text>
<text x="384.3" y="270.1">Sheet</text>
<text x="392.5" y="270.1">of</text>
<text x="35.4" y="277.4">1</text>
<text x="107.4" y="277.4">2</text>
<text x="179.3" y="277.4">3</text>
<text x="251.3" y="277.4">4</text>
<text x="323.3" y="277.4">5</text>
<text x="395.2" y="277.4">6</text>
</g>
<g font-size="2.6" fill="#000080">
<text x="69.1" y="16.1">U100</text>
<text x="141.1" y="16.7">U106</text>
<text x="20.2" y="19">CON100</text>
<text x="23" y="21.9">2.1 mm</text>
<text x="69.1" y="19">MC7805BDTG</text>
<text x="141.1" y="19.3">MCP1703T-3302E/MB</text>
<text x="146.8" y="21.9">3.3V</text>
<text x="20.2" y="33.4">PJ-102A</text>
<text x="54.7" y="30.6">+</text>
<text x="60.2" y="30.6">C100</text>
<text x="60.2" y="33.4">47uF/16V</text>
<text x="102.8" y="32">C101</text>
<text x="102.8" y="34.9">1.0uF/16V</text>
<text x="128.7" y="31.7">C106</text>
<text x="128.7" y="34.3">10uF/10V</text>
<text x="169" y="31.7">C107</text>
<text x="169" y="34.3">10uF/10V</text>
<text x="20.2" y="39.2">db Logo</text>
<text x="221.7" y="39.2">U101</text>
<text x="20.2" y="42.1">DBLOGO</text>
<text x="92.1" y="45">db Logo</text>
<text x="92.1" y="47.9">DBLOGO</text>
<text x="123.8" y="68.1">CON104</text>
<text x="87.8" y="74.7">C102</text>
<text x="200.1" y="77.6">C103</text>
<text x="342.6" y="76.8">CON102</text>
<text x="385.7" y="76.8">CON101</text>
<text x="87.8" y="81.7">0.1uF/50V</text>
<text x="123.8" y="82.5">DNP_HDR1X3</text>
<text x="77.7" y="85.4">DEV100</text>
<text x="200.1" y="84.5">0.1uF/50V</text>
<text x="221.7" y="85.4">SN74HC373DW</text>
<text x="221.7" y="108.5">U102</text>
<text x="77.7" y="148.9">TEENSY++2.0</text>
<text x="200.1" y="146.9">C104</text>
<text x="71.7" y="151.5">LED100</text>
<text x="200.1" y="153.8">0.1uF/50V</text>
<text x="221.7" y="154.7">SN74HC373DW</text>
<text x="71.7" y="161.6">521-9210F</text>
<text x="84.9" y="156.7">R104</text>
<text x="84.9" y="161">1.00k</text>
<text x="66.2" y="166.2">SW100</text>
<text x="286.4" y="165.4">R101</text>
<text x="90.7" y="171.2">R102</text>
<text x="286.4" y="170">10</text>
<text x="90.7" y="175.5">10.0k</text>
<text x="221.7" y="177.8">U103</text>
<text x="342.6" y="174.9">DNP_HDR1X32</text>
<text x="385.7" y="174.9">DNP_HDR1X32</text>
<text x="66.2" y="180.4">1825910-4</text>
<text x="97.9" y="206.6">U104D</text>
<text x="125.2" y="208.7">R100</text>
<text x="125.2" y="213.3">10.0k</text>
<text x="143.9" y="215.3">U105</text>
<text x="97.9" y="218.2">U104A</text>
<text x="200.1" y="216.2">C105</text>
<text x="200.1" y="223.1">0.1uF/50V</text>
<text x="221.7" y="223.9">SN74HC373DW</text>
<text x="97.9" y="229.7">U104C</text>
<text x="166.1" y="233.8">C109</text>
<text x="31.7" y="235.5">U104E</text>
<text x="31.7" y="238.4">74LVC125AS14-13</text>
<text x="143.9" y="238.4">W25Q128FVSIG</text>
<text x="166.1" y="236.4">0.1uF/50V</text>
<text x="16.4" y="245.3">C108</text>
<text x="97.9" y="241.3">74LVC125AS14-13</text>
<text x="16.4" y="247.9">0.1uF/50V</text>
<text x="54.7" y="249.9">U104B</text>
<text x="54.7" y="261.5">74LVC125AS14-13</text>
</g>
<g font-size="2.6" fill="#11037f">
<text x="104.2" y="19">+5V-REG</text>
<text x="124.4" y="19">+5V</text>
<text x="163.8" y="19">+3.3V</text>
<text x="193.5" y="43.6">+5V</text>
<text x="110" y="65.2">+5V-REG</text>
<text x="93" y="71">+5V-USB</text>
<text x="104.2" y="75.3">+5V</text>
<text x="187.7" y="81.1">+5V</text>
<text x="314.4" y="84">+5V</text>
<text x="314.4" y="107.1">+5V</text>
<text x="193.5" y="112.8">+5V</text>
<text x="107.4" y="151.8">+5V-USB</text>
<text x="187.7" y="150.4">+5V</text>
<text x="314.4" y="167.7">+5V</text>
<text x="357.5" y="167.7">+5V</text>
<text x="193.5" y="182.1">+5V</text>
<text x="137.9" y="203.8">+3.3V</text>
<text x="187.7" y="219.6">+5V</text>
<text x="28.5" y="226.9">+3.3V</text>
</g>
<g font-size="2.6" fill="#800000">
<text x="46.1" y="24.8">DC_IN</text>
<text x="201.5" y="47.9">D7</text>
<text x="250.4" y="47.9">A23</text>
<text x="201.5" y="53.7">D5</text>
<text x="201.5" y="50.8">D6</text>
<text x="250.4" y="53.7">A21</text>
<text x="250.4" y="50.8">A22</text>
<text x="201.5" y="59.4">D3</text>
<text x="201.5" y="56.6">D4</text>
<text x="250.4" y="59.4">A19</text>
<text x="250.4" y="56.6">A20</text>
<text x="201.5" y="65.2">D1</text>
<text x="201.5" y="62.3">D2</text>
<text x="250.4" y="65.2">A17</text>
<text x="250.4" y="62.3">A18</text>
<text x="201.5" y="68.1">D0</text>
<text x="250.4" y="68.1">A16</text>
<text x="201.5" y="73.9">ALE-H</text>
<text x="365.6" y="82.5">MISO</text>
<text x="322.4" y="85.4">MOSI</text>
<text x="322.4" y="88.3">CTRL0</text>
<text x="365.6" y="88.3">CTRL1</text>
<text x="365.6" y="85.4">SCK</text>
<text x="57.6" y="94.1">D8</text>
<text x="57.6" y="91.2">ALE-H</text>
<text x="118" y="91.2">ALE-L</text>
<text x="118" y="94.1">RD</text>
<text x="322.4" y="94.1">CTRL4</text>
<text x="322.4" y="91.2">CTRL2</text>
<text x="365.6" y="91.2">CTRL3</text>
<text x="365.6" y="94.1">CTRL5</text>
<text x="57.6" y="99.9">D10</text>
<text x="57.6" y="96.9">D9</text>
<text x="118" y="99.9">MISO</text>
<text x="118" y="96.9">WR</text>
<text x="322.4" y="96.9">CTRL6</text>
<text x="322.4" y="99.9">RD</text>
<text x="365.6" y="99.9">WR</text>
<text x="365.6" y="96.9">CTRL7</text>
<text x="57.6" y="105.6">D12</text>
<text x="57.6" y="102.7">D11</text>
<text x="118" y="105.6">SCK</text>
<text x="118" y="102.7">MOSI</text>
<text x="322.4" y="102.7">CE</text>
<text x="365.6" y="102.7">CART</text>
<text x="57.6" y="111.4">D14</text>
<text x="57.6" y="108.5">D13</text>
<text x="118" y="108.5">SCS</text>
<text x="118" y="111.4">CE</text>
<text x="322.4" y="108.5">A15</text>
<text x="322.4" y="111.4">D15</text>
<text x="365.6" y="108.5">A8</text>
<text x="365.6" y="111.4">D8</text>
<text x="57.6" y="114.3">D15</text>
<text x="57.6" y="117.2">LED</text>
<text x="118" y="114.3">CART</text>
<text x="201.5" y="117.2">D15</text>
<text x="250.4" y="117.2">A15</text>
<text x="322.4" y="117.2">A14</text>
<text x="322.4" y="114.3">D14</text>
<text x="365.6" y="117.2">A9</text>
<text x="365.6" y="114.3">D9</text>
<text x="57.6" y="125.8">D1</text>
<text x="57.6" y="122.9">D0</text>
<text x="57.6" y="120.1">PB</text>
<text x="118" y="122.9">CTRL0</text>
<text x="118" y="125.8">CTRL1</text>
<text x="201.5" y="125.8">D12</text>
<text x="201.5" y="122.9">D13</text>
<text x="201.5" y="120.1">D14</text>
<text x="250.4" y="125.8">A12</text>
<text x="250.4" y="122.9">A13</text>
<text x="250.4" y="120.1">A14</text>
<text x="322.4" y="120.1">A13</text>
<text x="322.4" y="125.8">D12</text>
<text x="322.4" y="122.9">D13</text>
<text x="365.6" y="120.1">A10</text>
<text x="365.6" y="122.9">D10</text>
<text x="365.6" y="125.8">D11</text>
<text x="57.6" y="131.6">D3</text>
<text x="57.6" y="128.7">D2</text>
<text x="118" y="128.7">CTRL2</text>
<text x="118" y="131.6">CTRL3</text>
<text x="201.5" y="131.6">D10</text>
<text x="201.5" y="128.7">D11</text>
<text x="250.4" y="131.6">A10</text>
<text x="250.4" y="128.7">A11</text>
<text x="322.4" y="128.7">A12</text>
<text x="322.4" y="131.6">A7</text>
<text x="365.6" y="131.6">A0</text>
<text x="365.6" y="128.7">A11</text>
<text x="57.6" y="137.4">D5</text>
<text x="57.6" y="134.5">D4</text>
<text x="118" y="134.5">CTRL4</text>
<text x="118" y="137.4">CTRL5</text>
<text x="201.5" y="137.4">D8</text>
<text x="201.5" y="134.5">D9</text>
<text x="250.4" y="137.4">A8</text>
<text x="250.4" y="134.5">A9</text>
<text x="322.4" y="137.4">D6</text>
<text x="322.4" y="134.5">D7</text>
<text x="365.6" y="134.5">D0</text>
<text x="365.6" y="137.4">D1</text>
<text x="57.6" y="140.3">D6</text>
<text x="57.6" y="143.1">D7</text>
<text x="118" y="140.3">CTRL6</text>
<text x="118" y="143.1">CTRL7</text>
<text x="201.5" y="143.1">ALE-L</text>
<text x="322.4" y="143.1">A5</text>
<text x="322.4" y="140.3">A6</text>
<text x="365.6" y="140.3">A1</text>
<text x="365.6" y="143.1">A2</text>
<text x="322.4" y="148.9">D4</text>
<text x="322.4" y="146">D5</text>
<text x="365.6" y="146">D2</text>
<text x="365.6" y="148.9">D3</text>
<text x="322.4" y="151.8">A4</text>
<text x="322.4" y="154.7">A23</text>
<text x="365.6" y="151.8">A3</text>
<text x="365.6" y="154.7">A16</text>
<text x="57.6" y="157.6">LED</text>
<text x="322.4" y="160.4">A21</text>
<text x="322.4" y="157.6">A22</text>
<text x="365.6" y="157.6">A17</text>
<text x="365.6" y="160.4">A18</text>
<text x="322.4" y="163.4">A20</text>
<text x="365.6" y="163.4">A19</text>
<text x="83.5" y="172">PB</text>
<text x="201.5" y="189.3">D6</text>
<text x="201.5" y="186.4">D7</text>
<text x="250.4" y="189.3">A6</text>
<text x="250.4" y="186.4">A7</text>
<text x="201.5" y="198">D3</text>
<text x="201.5" y="195.1">D4</text>
<text x="201.5" y="192.2">D5</text>
<text x="250.4" y="198">A3</text>
<text x="250.4" y="195.1">A4</text>
<text x="250.4" y="192.2">A5</text>
<text x="201.5" y="203.8">D1</text>
<text x="201.5" y="200.9">D2</text>
<text x="250.4" y="203.8">A1</text>
<text x="250.4" y="200.9">A2</text>
<text x="201.5" y="206.6">D0</text>
<text x="250.4" y="206.6">A0</text>
<text x="80.6" y="212.4">SCS</text>
<text x="201.5" y="212.4">ALE-L</text>
<text x="80.6" y="223.9">SCK</text>
<text x="112.3" y="226.9">MISO</text>
<text x="80.6" y="235.5">MOSI</text>
</g>
</svg>
